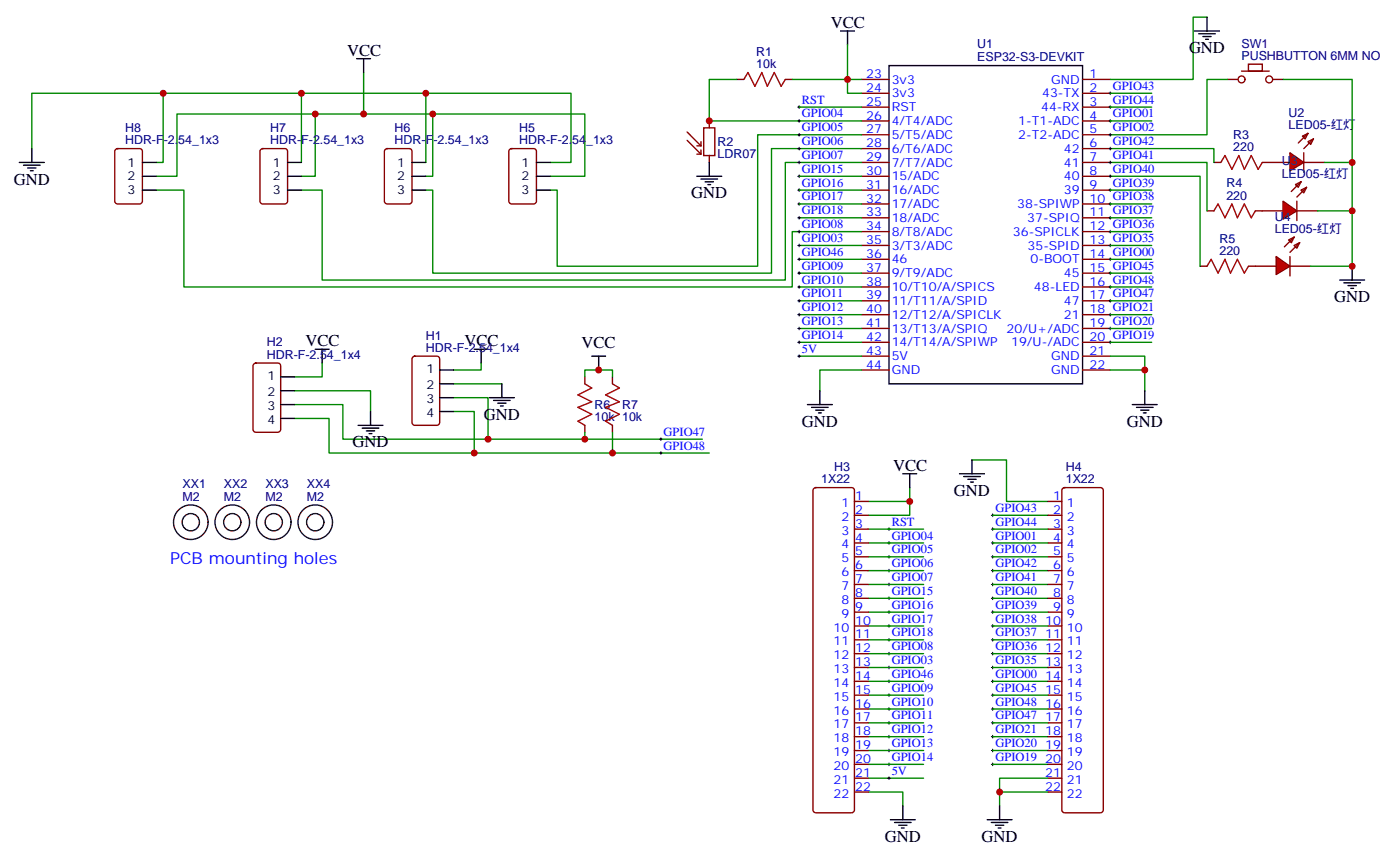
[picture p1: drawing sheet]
<svg xmlns="http://www.w3.org/2000/svg" width="357mm" height="219mm" viewBox="0 0 357 219" stroke-linecap="round" stroke-linejoin="round" font-family="sans-serif">
<g fill="none" stroke="#000" stroke-width=".35">
<path d="M91 15h3.5M92.8 15v3.5M214.5 7.9h3.5M216.3 7.9v3.5M226.8 16.7h49.4v81.2h-49.4zM8.1 37.9v3.5M4.9 41.4h6.4M6 42.1h4.2M7.1 42.8h2.1M7.8 43.5h.7M177.8 44.9h6.3M178.9 45.6h4.2"/>
<path d="M179.9 46.4h2.1M180.6 47.1h.7M181 41.4v3.5M71.6 96.1h3.5M71.6 99.6h3.5M80.4 89h3.6M82.2 89v3.6M112.2 94.3h3.5M112.2 97.9h3.5M121 89h3.5M122.8 89v3.6M128.1 97.9v3.5"/>
<path d="M151 90.8h3.5M152.8 90.8v3.5M71.6 103.2h3.5M71.6 106.7h3.5M91.4 108.4h6.3M92.4 109.1h4.3M93.5 109.9h2.1M94.2 110.6h.7M94.5 104.9v3.5M112.2 101.4h3.5M112.2 104.9h3.5M124.9 101.4h6.3"/>
<path d="M125.9 102.1h4.3M127 102.8h2.1M127.7 103.5h.7"/>
</g>
<g fill="none" stroke="#870000" stroke-width=".35">
<path d="M188 20.2h1.8M200.4 20.2h1.7M219.8 20.2h7M219.8 23.8h7M219.8 27.3h7M219.8 30.8h7M219.8 34.4h7M219.8 37.9h7M276.2 20.2h7.1M276.2 23.8h7.1M276.2 27.3h7.1M276.2 30.8h7.1"/>
<path d="M276.2 34.4h7.1M276.2 37.9h7.1M332.3 34.7l1.4-.7-.7 1.4zM333.7 36.1l1.4-.7-.7 1.4zM333.7 34l-2.4 2.5M335.1 35.4l-2.4 2.5M219.8 41.4h7M219.8 44.9h7M219.8 48.5h7M219.8 52h7M219.8 55.5h7M219.8 59.1h7"/>
<path d="M276.2 41.4h7.1M276.2 44.9h7.1M276.2 48.5h7.1M276.2 52h7.1M276.2 55.5h7.1M276.2 59.1h7.1M308 53.8h1.7M309.7 41.4h1.8M320.3 53.8h1.8M322.1 41.4h7M332.7 41.4h5.3M219.8 62.6h7"/>
<path d="M219.8 66.1h7M219.8 69.6h7M219.8 73.2h7M219.8 76.7h7M276.2 62.6h7.1M276.2 66.1h7.1M276.2 69.6h7.1M276.2 73.2h7.1M276.2 76.7h7.1M306.2 67.9h1.8M318.6 67.9h1.7M64.8 92.8l.5-.2h5.6a.71 .71 0 0 1 .7 .7l-.1 16.5-.6 .4h-5.6l-.5-.2-.2-.5v-16.2z"/>
<path d="M105.4 91l.4-.2h5.7a.71 .71 0 0 1 .7 .7l-.1 16.5-.6 .4h-5.7l-.5-.2-.2-.5v-16.2zM219.8 80.2h7M219.8 83.7h7M219.8 87.3h7M219.8 90.8h7M219.8 94.3h7M276.2 80.2h7.1M276.2 83.7h7.1M276.2 87.3h7.1M276.2 90.8h7.1M276.2 94.3h7.1"/>
</g>
<path d="M189.8 20.2l1.1-1.7 1.7 3.5 1.8-3.5 1.4 3.5 1.8-3.5 1.7 3.5 1.1-1.8M309.7 53.8l1.1-1.8 1.8 3.5 1.7-3.5 1.4 3.5 1.8-3.5 1.8 3.5 1-1.7M311.5 41.4l1.1-1.7 1.7 3.5 1.8-3.5 1.4 3.5 1.8-3.5 1.7 3.5 1.1-1.8M308 67.9l1-1.8 1.8 3.5 1.8-3.5 1.4 3.5 1.7-3.5 1.8 3.5 1.1-1.7" fill="none" stroke="#a10000" stroke-width=".35"/>
<g fill="none" stroke="#008700" stroke-width=".35">
<path d="M92.8 18.5v10.6M308 4.4h-3.6v15.8h-21.1M8.1 37.9v-14.1h137.6v17.6h-5.3M41.6 23.8v17.6h-1.7M76.9 23.8v17.6M80.4 29.1v15.8h-3.5M108.7 23.8v17.6M110.4 29.1v15.8h-1.7M188 20.2h-7v10.6h38.8M202.1 20.2h17.7M219.8 34.4h-26.5v33.5h-51.1v-19.4h-1.8M219.8 37.9h-23v31.7h-86.4v-21.1h-1.7"/>
<path d="M283.3 37.9h26.4v3.5M39.9 48.5h7v24.7h155.2v-14.1h17.7M39.9 44.9h5.3v-15.8h104v15.8h-8.8M219.8 41.4h-19.4v30h-118.2v-22.9h-5.3M283.3 41.4h24.7v12.4M283.3 44.9h22.9v23M75.1 99.6h19.4v5.3M82.2 92.6v3.5h-7.1M115.7 97.9h12.4M122.8 92.6v1.7h-7.1M75.1 103.2h12.4v8.8h91.7M75.1 106.7h8.9v8.8h97"/>
<path d="M115.7 104.9h5.3v10.6M115.7 101.4h8.8v10.6"/>
</g>
<path d="M175.3 35.8l3.6 3.5M175.3 33.7l3.6 3.5M177.8 39.3h1.1M177.8 37.2h1.1M178.9 36.1v1.1M178.9 38.2v1.1M179.6 32.6h2.8v7.1h-2.8zM181 30.8v1.8M181 39.7v1.7" fill="none" stroke="#850000" stroke-width=".35"/>
<path d="M329.1 38.9l3.6 2.5-3.6 2.1z" fill="#f00" stroke="#870000" stroke-width=".35"/>
<path d="M332.7 38.9v5M322.1 53.8h5.3M330.6 47.1l1.4-.7-.7 1.4zM330.9 53.8h5.3M332 48.5l1.4-.7-.7 1.4zM332 46.4l-2.5 2.4M333.4 47.8l-2.5 2.4" fill="none" stroke="#870000" stroke-width=".35"/>
<path d="M338 41.4h7" fill="none" stroke="#008700" stroke-width=".35"/>
<path d="M327.4 51.3l3.5 2.5-3.5 2.1z" fill="#f00" stroke="#870000" stroke-width=".35"/>
<path d="M330.9 51.3v4.9M320.3 67.9h5.3M328.8 61.2l1.4-.7-.7 1.4zM329.1 67.9h5.3M330.2 62.6l1.4-.7-.7 1.4zM330.2 60.5l-2.5 2.4M331.6 61.9l-2.5 2.4" fill="none" stroke="#870000" stroke-width=".35"/>
<path d="M325.6 65.4l3.5 2.5-3.5 2.1z" fill="#f00" stroke="#870000" stroke-width=".35"/>
<g fill="none" stroke="#870000" stroke-width=".35">
<path d="M316.8 18.1h7M318.6 16.4h3.5v1.7h-3.5zM29.5 38.1l.5-.2h5.6a.71 .71 0 0 1 .7 .7v13l-.7 .4h-5.6l-.5-.2-.2-.5v-12.7zM66.6 38.1l.4-.2h5.7a.71 .71 0 0 1 .7 .7l-.1 13-.6 .4h-5.7l-.5-.2-.2-.5v-12.7zM98.3 38.1l.5-.2h5.6a.71 .71 0 0 1 .7 .7v13l-.7 .4h-5.6l-.5-.2-.2-.5v-12.7zM130.1 38.1l.4-.2h5.7a.71 .71 0 0 1 .7 .7l-.1 13-.6 .4h-5.7l-.5-.2-.2-.5v-12.7zM313.3 20.2h2.4M324.9 20.2h2.5M329.1 65.4v4.9M149.2 96.1v1.8M156.3 96.1v1.8M149.2 108.4v1.8"/>
<path d="M156.3 108.4v1.8M207.7 124.5l.4-.2h9.2a.71 .71 0 0 1 .7 .7v81.5l-.2 .5-.5 .2h-9.2l-.5-.2-.2-.5v-81.5zM218 127.8h3.5M218 131.4h3.5M218 134.9h3.5M218 138.4h3.5M267.4 127.8h3.5M267.4 131.4h3.5M267.4 134.9h3.5M267.4 138.4h3.5M271.2 124.5l.4-.2h9.2a.71 .71 0 0 1 .7 .7v81.5l-.2 .5-.5 .2h-9.2l-.5-.2-.2-.5v-81.5zM218 142h3.5"/>
<path d="M218 145.5h3.5M218 149h3.5M218 152.5h3.5M218 156.1h3.5M218 159.6h3.5M267.4 142h3.5M267.4 145.5h3.5M267.4 149h3.5M267.4 152.5h3.5M267.4 156.1h3.5M267.4 159.6h3.5M218 163.1h3.5"/>
<path d="M218 166.7h3.5M218 170.2h3.5M218 173.7h3.5M218 177.2h3.5M267.4 163.1h3.5M267.4 166.7h3.5M267.4 170.2h3.5M267.4 173.7h3.5M267.4 177.2h3.5M218 180.8h3.5M218 184.3h3.5M218 187.8h3.5"/>
<path d="M218 191.3h3.5M218 194.9h3.5M218 198.4h3.5M267.4 180.8h3.5M267.4 184.3h3.5M267.4 187.8h3.5M267.4 191.3h3.5M267.4 194.9h3.5M267.4 198.4h3.5M218 201.9h3.5M267.4 201.9h3.5"/>
<circle cx="316.8" cy="20.2" r=".88"/>
<circle cx="323.9" cy="20.2" r=".88"/>
</g>
<g fill="none" stroke="#008700" stroke-width=".35">
<path d="M216.3 11.4v12.4h3.5M203.9 27.3h15.9M283.3 27.3h10.6M283.3 23.8h10.6M283.3 30.8h10.6M313.3 20.2h-5.3v14.2h-24.7M327.4 20.2h17.6v33.6h-8.8M203.9 52h15.9M203.9 55.5h15.9M203.9 44.9h15.9M203.9 48.5h15.9M283.3 48.5h10.6"/>
<path d="M283.3 52h10.6M283.3 55.5h10.6M283.3 59.1h10.6M345 53.8v14.1h-10.6M203.9 62.6h15.9M203.9 66.1h15.9M203.9 69.6h15.9M203.9 73.2h15.9M203.9 76.7h15.9M283.3 62.6h10.6M283.3 66.1h10.6M283.3 69.6h10.6"/>
<path d="M283.3 73.2h10.6M283.3 76.7h10.6M149.2 96.1v-1.8h7.1v1.8M203.9 80.2h15.9M203.9 83.7h15.9M203.9 87.3h15.9M203.9 90.8h15.9M219.8 94.3h-10.6v5.3M283.3 90.8h8.8v8.8M283.3 94.3h8.8M283.3 80.2h10.6M283.3 83.7h10.6"/>
<path d="M283.3 87.3h10.6M149.2 110.2v1.8M156.3 110.2v5.3M248 117.3h8.8v10.5h10.6M221.5 127.8h10.6v3.6h-10.6M221.5 134.9h14.2M221.5 138.4h14.2M232.1 124.3v3.5M253.3 131.4h14.1M253.3 134.9h14.1M253.3 138.4h14.1M221.5 142h14.2"/>
<path d="M221.5 145.5h14.2M221.5 149h14.2M221.5 152.5h14.2M221.5 156.1h14.2M221.5 159.6h14.2M253.3 142h14.1M253.3 145.5h14.1M253.3 149h14.1M253.3 152.5h14.1M253.3 156.1h14.1M253.3 159.6h14.1M221.5 163.1h14.2"/>
<path d="M221.5 166.7h14.2M221.5 170.2h14.2M221.5 173.7h14.2M221.5 177.2h14.2M253.3 163.1h14.1M253.3 166.7h14.1M253.3 170.2h14.1M253.3 173.7h14.1M253.3 177.2h14.1M221.5 180.8h14.2M221.5 184.3h14.2M221.5 187.8h14.2"/>
<path d="M221.5 191.3h14.2M221.5 194.9h14.2M221.5 198.4h14.2M253.3 180.8h14.1M253.3 184.3h14.1M253.3 187.8h14.1M253.3 191.3h14.1M253.3 194.9h14.1M267.4 198.4h-12.3v7.1M221.5 201.9h8.9v3.6M255.1 201.9h12.3"/>
</g>
<g fill="none" stroke="#000" stroke-width=".35">
<path d="M304.8 7.9h6.3M305.9 8.6h4.2M306.9 9.3h2.1M307.6 10h.7M308 4.4v3.5M36.3 48.5h3.6M36.3 41.4h3.6M36.3 44.9h3.6M73.4 48.5h3.5M73.4 41.4h3.5M73.4 44.9h3.5M105.1 48.5h3.6"/>
<path d="M105.1 41.4h3.6M105.1 44.9h3.6M136.9 48.5h3.5M136.9 41.4h3.5M136.9 44.9h3.5M341.8 71.4h6.4M342.9 72.1h4.2M344 72.8h2.1M344.7 73.5h.7M345 67.9v3.5M209.2 99.6v3.6M292.1 99.6v3.6"/>
<path d="M206 103.2h6.4M207.1 103.9h4.2M208.1 104.6h2.2M208.8 105.3h.7M248 117.3v3.5M288.9 103.2h6.4M290 103.9h4.2M291 104.6h2.2M291.7 105.3h.8M230.4 120.8h3.5M232.1 120.8v3.5M244.8 120.8h6.4"/>
<path d="M245.9 121.5h4.2M246.9 122.2h2.2M247.6 122.9h.8M227.2 209h6.3M228.2 209.7h4.3M229.3 210.4h2.1M230 211.1h.7M230.4 205.5v3.5M251.9 209h6.3M252.9 209.7h4.3M254 210.4h2.1M254.7 211.1h.7"/>
<path d="M255.1 205.5v3.5"/>
</g>
<path d="M149.2 97.9l1.8 1-3.5 1.8 3.5 1.7-3.5 1.5 3.5 1.7-3.5 1.8 1.7 1M156.3 97.9l1.7 1-3.5 1.8 3.5 1.7-3.5 1.5 3.5 1.7-3.5 1.8 1.8 1" fill="none" stroke="#a10000" stroke-width=".35"/>
<g fill="none" stroke="#300" stroke-width=".35">
<circle cx="48.7" cy="133.1" r="4.4"/>
<circle cx="48.7" cy="133.1" r="2.2"/>
<circle cx="59.3" cy="133.1" r="4.4"/>
<circle cx="59.3" cy="133.1" r="2.2"/>
<circle cx="69.8" cy="133.1" r="4.4"/>
<circle cx="69.8" cy="133.1" r="2.2"/>
<circle cx="80.4" cy="133.1" r="4.4"/>
<circle cx="80.4" cy="133.1" r="2.2"/>
</g>
<g fill="none" stroke="#000" stroke-width=".26">
<path d="M203.6 27.3h.7M203.6 30.8h.7M203.6 34.4h.7M203.6 37.9h.7M203.9 27v.7M203.9 30.5v.7M203.9 34v.7M203.9 37.5v.7M282.9 27.3h.7M282.9 30.8h.7M282.9 34.4h.7M282.9 37.9h.7"/>
<path d="M282.9 23.8h.7M283.3 23.4v.7M283.3 27v.7M283.3 30.5v.7M283.3 34v.7M283.3 37.5v.7M203.6 41.4h.7M203.6 44.9h.7M203.6 48.5h.7M203.6 52h.7M203.6 55.5h.7M203.6 59.1h.7"/>
<path d="M203.9 41.1v.7M203.9 44.6v.7M203.9 48.1v.7M203.9 51.6v.8M203.9 55.2v.7M203.9 58.7v.7M282.9 41.4h.7M282.9 44.9h.7M282.9 48.5h.7M282.9 52h.7M282.9 55.5h.7M282.9 59.1h.7"/>
<path d="M283.3 41.1v.7M283.3 44.6v.7M283.3 48.1v.7M283.3 51.6v.8M283.3 55.2v.7M283.3 58.7v.7M203.6 62.6h.7M203.6 66.1h.7M203.6 69.6h.7M203.6 73.2h.7M203.6 76.7h.7M203.9 62.2v.7"/>
<path d="M203.9 65.8v.7M203.9 69.3v.7M203.9 72.8v.7M203.9 76.3v.7M203.9 79.9v.7M282.9 62.6h.7M282.9 66.1h.7M282.9 69.6h.7M282.9 73.2h.7M282.9 76.7h.7M283.3 62.2v.7M283.3 65.8v.7"/>
<path d="M283.3 69.3v.7M283.3 72.8v.7M283.3 76.3v.7M283.3 79.9v.7M203.6 80.2h.7M203.6 83.7h.7M203.6 87.3h.7M203.6 90.8h.7M203.9 83.4v.7M203.9 86.9v.7M203.9 90.5v.7M282.9 80.2h.7"/>
<path d="M282.9 83.7h.7M282.9 87.3h.7M283.3 83.4v.7M283.3 86.9v.7M168.3 112h.7M168.3 115.5h.7M168.6 111.6v.7M168.6 115.1v.8M226.5 138.4h.7M226.5 134.9h.7M226.8 134.5v.8M226.8 138.1v.7"/>
<path d="M252.9 138.4h.7M252.9 134.9h.7M252.9 131.4h.7M253.3 131v.7M253.3 134.5v.8M253.3 138.1v.7M226.5 159.6h.7M226.5 156.1h.7M226.5 152.5h.7M226.5 149h.7M226.5 145.5h.7M226.5 142h.7"/>
<path d="M226.8 141.6v.7M226.8 145.1v.7M226.8 148.7v.7M226.8 152.2v.7M226.8 155.7v.7M226.8 159.2v.7M252.9 159.6h.7M252.9 156.1h.7M252.9 152.5h.7M252.9 149h.7M252.9 145.5h.7M252.9 142h.7"/>
<path d="M253.3 141.6v.7M253.3 145.1v.7M253.3 148.7v.7M253.3 152.2v.7M253.3 155.7v.7M253.3 159.2v.7M226.5 177.2h.7M226.5 173.7h.7M226.5 170.2h.7M226.5 166.7h.7M226.5 163.1h.7M226.8 162.8v.7"/>
<path d="M226.8 166.3v.7M226.8 169.8v.7M226.8 173.4v.7M226.8 176.9v.7M252.9 177.2h.7M252.9 173.7h.7M252.9 170.2h.7M252.9 166.7h.7M252.9 163.1h.7M253.3 162.8v.7M253.3 166.3v.7M253.3 169.8v.7"/>
<path d="M253.3 173.4v.7M253.3 176.9v.7M226.5 194.9h.7M226.5 191.3h.7M226.5 187.8h.7M226.5 184.3h.7M226.5 180.8h.7M226.5 198.4h.7M226.8 180.4v.7M226.8 183.9v.7M226.8 187.5v.7M226.8 191v.7"/>
<path d="M226.8 194.5v.7M226.8 198v.8M252.9 194.9h.7M252.9 191.3h.7M252.9 187.8h.7M252.9 184.3h.7M252.9 180.8h.7M253.3 180.4v.7M253.3 183.9v.7M253.3 187.5v.7M253.3 191v.7M253.3 194.5v.7"/>
</g>
<g fill="#c00">
<circle cx="121" cy="115.5" r=".88"/>
<circle cx="124.5" cy="112" r=".88"/>
<circle cx="156.3" cy="115.5" r=".88"/>
<circle cx="41.6" cy="23.8" r=".88"/>
<circle cx="76.9" cy="23.8" r=".88"/>
<circle cx="108.7" cy="23.8" r=".88"/>
<circle cx="80.4" cy="29.1" r=".88"/>
<circle cx="110.4" cy="29.1" r=".88"/>
<circle cx="92.8" cy="29.1" r=".88"/>
<circle cx="345" cy="53.8" r=".88"/>
<circle cx="345" cy="41.4" r=".88"/>
<circle cx="345" cy="67.9" r=".88"/>
<circle cx="292.1" cy="94.3" r=".88"/>
<circle cx="232.1" cy="127.8" r=".88"/>
<circle cx="255.1" cy="201.9" r=".88"/>
<circle cx="181" cy="30.8" r=".88"/>
<circle cx="152.8" cy="94.3" r=".88"/>
<circle cx="149.2" cy="112" r=".88"/>
<circle cx="216.3" cy="20.2" r=".88"/>
</g>
<g font-size="4.2">
<text x="212" y="7.2">VCC</text>
<text x="88.5" y="14.3">VCC</text>
<text x="303.4" y="13.5">GND</text>
<text x="3.5" y="47.1">GND</text>
<text x="176.4" y="50.6">GND</text>
<text x="340.4" y="77">GND</text>
<text x="78" y="88.3">VCC</text>
<text x="118.5" y="88.3">VCC</text>
<text x="148.4" y="88.7">VCC</text>
<text x="123.5" y="107">GND</text>
<text x="204.6" y="108.8">GND</text>
<text x="287.5" y="108.8">GND</text>
<text x="90" y="114.1">GND</text>
<text x="227.9" y="120.1">VCC</text>
<text x="243.4" y="126.4">GND</text>
<text x="225.8" y="214.6">GND</text>
<text x="250.5" y="214.6">GND</text>
</g>
<text font-size="4.2" fill="#00f" x="43.4" y="143.7">PCB mounting holes</text>
<g font-size="3.2" fill="#000080">
<text x="193" y="17.4">10k</text>
<text x="193" y="14.4">R1</text>
<text x="249.3" y="15.6">ESP32-S3-DEVKIT</text>
<text x="249.3" y="12.3">U1</text>
<text x="316.8" y="15.3">PUSHBUTTON 6MM NO</text>
<text x="316.8" y="12.1">SW1</text>
<text x="328.8" y="29.8">U2</text>
<text x="31.9" y="33.7">H8</text>
<text x="68.9" y="33.7">H7</text>
<text x="100.7" y="33.7">H6</text>
<text x="132.4" y="33.7">H5</text>
<text x="314.7" y="35.4">R3</text>
<text x="328.8" y="32.9">LED05-红灯</text>
<text x="31.9" y="36.8">HDR-F-2.54_1x3</text>
<text x="68.9" y="36.8">HDR-F-2.54_1x3</text>
<text x="100.7" y="36.8">HDR-F-2.54_1x3</text>
<text x="132.4" y="36.8">HDR-F-2.54_1x3</text>
<text x="183.1" y="40.4">LDR07</text>
<text x="183.1" y="37.3">R2</text>
<text x="314.7" y="38.6">220</text>
<text x="312.9" y="47.7">R4</text>
<text x="327" y="45.3">LED05-红灯</text>
<text x="327" y="42.1">U3</text>
<text x="312.9" y="50.9">220</text>
<text x="325.3" y="59.4">LED05-红灯</text>
<text x="325.3" y="56.3">U4</text>
<text x="311.2" y="65.1">220</text>
<text x="311.2" y="61.9">R5</text>
<text x="68.1" y="88.3">H2</text>
<text x="108.7" y="89.7">HDR-F-2.54_1x4</text>
<text x="108.7" y="86.6">H1</text>
<text x="68.1" y="91.5">HDR-F-2.54_1x4</text>
<text x="151.7" y="107.5">10k 10k</text>
<text x="151.7" y="104.3">R6</text>
<text x="158.7" y="104.3">R7</text>
<text x="46.6" y="124.4">XX1</text>
<text x="57.1" y="124.4">XX2</text>
<text x="67.7" y="124.4">XX3</text>
<text x="78.3" y="124.4">XX4</text>
<text x="209.5" y="123.3">1X22</text>
<text x="212.9" y="120.2">H3</text>
<text x="271.9" y="123.2">1X22</text>
<text x="271.9" y="120">H4</text>
<text x="46.6" y="127.7">M2</text>
<text x="57.1" y="127.7">M2</text>
<text x="67.7" y="127.7">M2</text>
<text x="78.3" y="127.7">M2</text>
</g>
<g font-size="3.2" fill="#00f">
<text x="221" y="19.9">23</text>
<text x="221" y="23.4">24</text>
<text x="227.5" y="21.3">3v3</text>
<text x="268.2" y="21.3">GND</text>
<text x="278" y="19.9">1</text>
<text x="278" y="23.4">2</text>
<text x="284" y="22.9">GPIO43</text>
<text x="204.6" y="26.4">RST</text>
<text x="204.6" y="30">GPIO04</text>
<text x="221" y="27">25</text>
<text x="227.5" y="24.8">3v3</text>
<text x="227.5" y="28.4">RST</text>
<text x="265.7" y="28.4">44-RX</text>
<text x="265.9" y="24.8">43-TX</text>
<text x="278" y="27">3</text>
<text x="284" y="26.4">GPIO44</text>
<text x="284" y="30">GPIO01</text>
<text x="204.6" y="33.5">GPIO05</text>
<text x="221" y="30.5">26</text>
<text x="221" y="34">27</text>
<text x="227.5" y="31.9">4/T4/ADC</text>
<text x="227.5" y="35.4">5/T5/ADC</text>
<text x="259.8" y="31.9">1-T1-ADC</text>
<text x="259.8" y="35.4">2-T2-ADC</text>
<text x="278" y="30.5">4</text>
<text x="278" y="34">5</text>
<text x="284" y="33.5">GPIO02</text>
<text x="204.6" y="37">GPIO06</text>
<text x="204.6" y="40.5">GPIO07</text>
<text x="221" y="37.5">28</text>
<text x="221" y="41.1">29</text>
<text x="227.5" y="38.9">6/T6/ADC</text>
<text x="271.5" y="38.9">42</text>
<text x="278" y="37.5">6</text>
<text x="278" y="41.1">7</text>
<text x="284" y="37">GPIO42</text>
<text x="284" y="40.5">GPIO41</text>
<text x="204.6" y="44.1">GPIO15</text>
<text x="204.6" y="47.6">GPIO16</text>
<text x="221" y="44.6">30</text>
<text x="227.5" y="42.5">7/T7/ADC</text>
<text x="227.5" y="46">15/ADC</text>
<text x="271.5" y="42.5">41</text>
<text x="271.5" y="46">40</text>
<text x="278" y="44.6">8</text>
<text x="284" y="44.1">GPIO40</text>
<text x="284" y="47.6">GPIO39</text>
<text x="204.6" y="51.1">GPIO17</text>
<text x="221" y="48.1">31</text>
<text x="221" y="51.6">32</text>
<text x="227.5" y="49.5">16/ADC</text>
<text x="227.5" y="53.1">17/ADC</text>
<text x="259.6" y="53.1">38-SPIWP</text>
<text x="271.5" y="49.5">39</text>
<text x="278" y="48.1">9</text>
<text x="278" y="51.6">10 GPIO38</text>
<text x="204.6" y="54.6">GPIO18</text>
<text x="204.6" y="58.2">GPIO08</text>
<text x="221" y="55.2">33</text>
<text x="221" y="58.7">34</text>
<text x="227.5" y="56.6">18/ADC</text>
<text x="262.1" y="56.6">37-SPIQ</text>
<text x="278" y="55.2">11 GPIO37</text>
<text x="278" y="58.7">12 GPIO36</text>
<text x="204.6" y="61.7">GPIO03</text>
<text x="204.6" y="65.2">GPIO46</text>
<text x="221" y="62.2">35</text>
<text x="221" y="65.8">36</text>
<text x="227.5" y="60.1">8/T8/ADC</text>
<text x="227.5" y="63.6">3/T3/ADC</text>
<text x="258.5" y="60.1">36-SPICLK</text>
<text x="262.2" y="63.6">35-SPID</text>
<text x="278" y="62.2">13 GPIO35</text>
<text x="278" y="65.8">14 GPIO00</text>
<text x="204.6" y="68.8">GPIO09</text>
<text x="221" y="69.3">37</text>
<text x="227.5" y="67.2">46</text>
<text x="227.5" y="70.7">9/T9/ADC</text>
<text x="262.9" y="67.2">0-BOOT</text>
<text x="271.5" y="70.7">45</text>
<text x="278" y="69.3">15 GPIO45</text>
<text x="204.6" y="72.3">GPIO10</text>
<text x="204.6" y="75.8">GPIO11</text>
<text x="221" y="72.8">38</text>
<text x="221" y="76.3">39</text>
<text x="227.5" y="74.2">10/T10/A/SPICS</text>
<text x="227.5" y="77.8">11/T11/A/SPID</text>
<text x="263.8" y="74.2">48-LED</text>
<text x="271.5" y="77.8">47</text>
<text x="278" y="72.8">16 GPIO48</text>
<text x="278" y="76.3">17 GPIO47</text>
<text x="204.6" y="79.3">GPIO12</text>
<text x="204.6" y="82.9">GPIO13</text>
<text x="221" y="79.9">40</text>
<text x="221" y="83.4">41</text>
<text x="227.5" y="81.3">12/T12/A/SPICLK</text>
<text x="271.5" y="81.3">21</text>
<text x="278" y="79.9">18 GPIO21</text>
<text x="278" y="83.4">19 GPIO20</text>
<text x="204.6" y="86.4">GPIO14</text>
<text x="204.6" y="89.9">5V</text>
<text x="221" y="86.9">42</text>
<text x="227.5" y="84.8">13/T13/A/SPIQ</text>
<text x="227.5" y="88.3">14/T14/A/SPIWP</text>
<text x="256.9" y="84.8">20/U+/ADC</text>
<text x="258" y="88.3">19/U-/ADC</text>
<text x="278" y="86.9">20 GPIO19</text>
<text x="221" y="90.5">43</text>
<text x="221" y="94">44</text>
<text x="227.5" y="91.9">5V</text>
<text x="227.5" y="95.4">GND</text>
<text x="268.2" y="91.9">GND</text>
<text x="268.2" y="95.4">GND</text>
<text x="278" y="90.5">21</text>
<text x="278" y="94">22</text>
<text x="169.3" y="111.1">GPIO47</text>
<text x="169.3" y="114.6">GPIO48</text>
<text x="214.7" y="129.3">1</text>
<text x="218.2" y="127.5">1</text>
<text x="218.2" y="131">2</text>
<text x="254" y="130.5">GPIO43</text>
<text x="268.7" y="127.5">1</text>
<text x="268.7" y="131">2</text>
<text x="272.2" y="129.3">1</text>
<text x="214.7" y="132.8">2</text>
<text x="214.7" y="136.3">3</text>
<text x="218.2" y="134.5">3</text>
<text x="227.5" y="137.5">GPIO04</text>
<text x="227.5" y="134">RST</text>
<text x="254" y="137.5">GPIO01</text>
<text x="254" y="134">GPIO44</text>
<text x="268.7" y="134.5">3</text>
<text x="272.2" y="132.8">2</text>
<text x="272.2" y="136.3">3</text>
<text x="214.7" y="139.8">4</text>
<text x="214.7" y="143.4">5</text>
<text x="218.2" y="138.1">4</text>
<text x="218.2" y="141.6">5</text>
<text x="227.5" y="141.1">GPIO05</text>
<text x="254" y="141.1">GPIO02</text>
<text x="268.7" y="138.1">4</text>
<text x="268.7" y="141.6">5</text>
<text x="272.2" y="139.8">4</text>
<text x="272.2" y="143.4">5</text>
<text x="214.7" y="146.9">6</text>
<text x="218.2" y="145.1">6</text>
<text x="218.2" y="148.7">7</text>
<text x="227.5" y="148.1">GPIO07</text>
<text x="227.5" y="144.6">GPIO06</text>
<text x="254" y="148.1">GPIO41</text>
<text x="254" y="144.6">GPIO42</text>
<text x="268.7" y="145.1">6</text>
<text x="268.7" y="148.7">7</text>
<text x="272.2" y="146.9">6</text>
<text x="214.7" y="150.4">7</text>
<text x="214.7" y="154">8</text>
<text x="218.2" y="152.2">8</text>
<text x="218.2" y="155.7">9</text>
<text x="227.5" y="155.2">GPIO16</text>
<text x="227.5" y="151.7">GPIO15</text>
<text x="254" y="155.2">GPIO39</text>
<text x="254" y="151.7">GPIO40</text>
<text x="268.7" y="152.2">8</text>
<text x="268.7" y="155.7">9</text>
<text x="272.2" y="150.4">7</text>
<text x="272.2" y="154">8</text>
<text x="212.7" y="161">10</text>
<text x="214.7" y="157.5">9</text>
<text x="218.2" y="159.2">10</text>
<text x="227.5" y="158.7">GPIO17</text>
<text x="254" y="158.7">GPIO38</text>
<text x="266.7" y="159.2">10</text>
<text x="272.2" y="157.5">9</text>
<text x="272.2" y="161">10</text>
<text x="212.7" y="164.5">11</text>
<text x="218.2" y="162.8">11</text>
<text x="218.2" y="166.3">12</text>
<text x="227.5" y="165.8">GPIO08</text>
<text x="227.5" y="162.2">GPIO18</text>
<text x="254" y="165.8">GPIO36</text>
<text x="254" y="162.2">GPIO37</text>
<text x="266.7" y="162.8">11</text>
<text x="266.7" y="166.3">12</text>
<text x="272.2" y="164.5">11</text>
<text x="212.7" y="168.1">12</text>
<text x="212.7" y="171.6">13</text>
<text x="218.2" y="169.8">13</text>
<text x="218.2" y="173.4">14</text>
<text x="227.5" y="172.8">GPIO46</text>
<text x="227.5" y="169.3">GPIO03</text>
<text x="254" y="172.8">GPIO00</text>
<text x="254" y="169.3">GPIO35</text>
<text x="266.7" y="169.8">13</text>
<text x="266.7" y="173.4">14</text>
<text x="272.2" y="168.1">12</text>
<text x="272.2" y="171.6">13</text>
<text x="212.7" y="175.1">14</text>
<text x="212.7" y="178.6">15</text>
<text x="218.2" y="176.9">15</text>
<text x="227.5" y="179.9">GPIO10</text>
<text x="227.5" y="176.4">GPIO09</text>
<text x="254" y="179.9">GPIO48</text>
<text x="254" y="176.4">GPIO45</text>
<text x="266.7" y="176.9">15</text>
<text x="272.2" y="175.1">14</text>
<text x="272.2" y="178.6">15</text>
<text x="212.7" y="182.2">16</text>
<text x="212.7" y="185.7">17</text>
<text x="218.2" y="180.4">16</text>
<text x="218.2" y="183.9">17</text>
<text x="227.5" y="183.4">GPIO11</text>
<text x="254" y="183.4">GPIO47</text>
<text x="266.7" y="180.4">16</text>
<text x="266.7" y="183.9">17</text>
<text x="272.2" y="182.2">16</text>
<text x="272.2" y="185.7">17</text>
<text x="212.7" y="189.2">18</text>
<text x="218.2" y="187.5">18</text>
<text x="218.2" y="191">19</text>
<text x="227.5" y="190.5">GPIO13</text>
<text x="227.5" y="186.9">GPIO12</text>
<text x="254" y="190.5">GPIO20</text>
<text x="254" y="186.9">GPIO21</text>
<text x="266.7" y="187.5">18</text>
<text x="266.7" y="191">19</text>
<text x="272.2" y="189.2">18</text>
<text x="212.7" y="192.8">19</text>
<text x="212.7" y="196.3">20</text>
<text x="218.2" y="194.5">20</text>
<text x="227.5" y="194">GPIO14</text>
<text x="227.5" y="197.5">5V</text>
<text x="254" y="194">GPIO19</text>
<text x="266.7" y="194.5">20</text>
<text x="272.2" y="192.8">19</text>
<text x="272.2" y="196.3">20</text>
<text x="212.7" y="199.8">21</text>
<text x="212.7" y="203.3">22</text>
<text x="218.2" y="198">21</text>
<text x="218.2" y="201.6">22</text>
<text x="266.7" y="198">21</text>
<text x="266.7" y="201.6">22</text>
<text x="272.2" y="199.8">21</text>
<text x="272.2" y="203.3">22</text>
</g>
<g font-size="3.2">
<text x="32.6" y="42.5">1</text>
<text x="32.6" y="46">2</text>
<text x="69.6" y="42.5">1</text>
<text x="69.6" y="46">2</text>
<text x="101.3" y="42.5">1</text>
<text x="101.3" y="46">2</text>
<text x="133.1" y="42.5">1</text>
<text x="133.1" y="46">2</text>
<text x="32.6" y="49.5">3</text>
<text x="69.6" y="49.5">3</text>
<text x="101.3" y="49.5">3</text>
<text x="133.1" y="49.5">3</text>
<text x="108.9" y="95">1</text>
<text x="68.3" y="96.8">1</text>
<text x="68.3" y="101">2</text>
<text x="108.9" y="99.3">2</text>
<text x="68.3" y="104.6">3</text>
<text x="108.9" y="102.8">3</text>
<text x="108.9" y="106.3">4</text>
<text x="68.3" y="108.1">4</text>
</g>
</svg>
